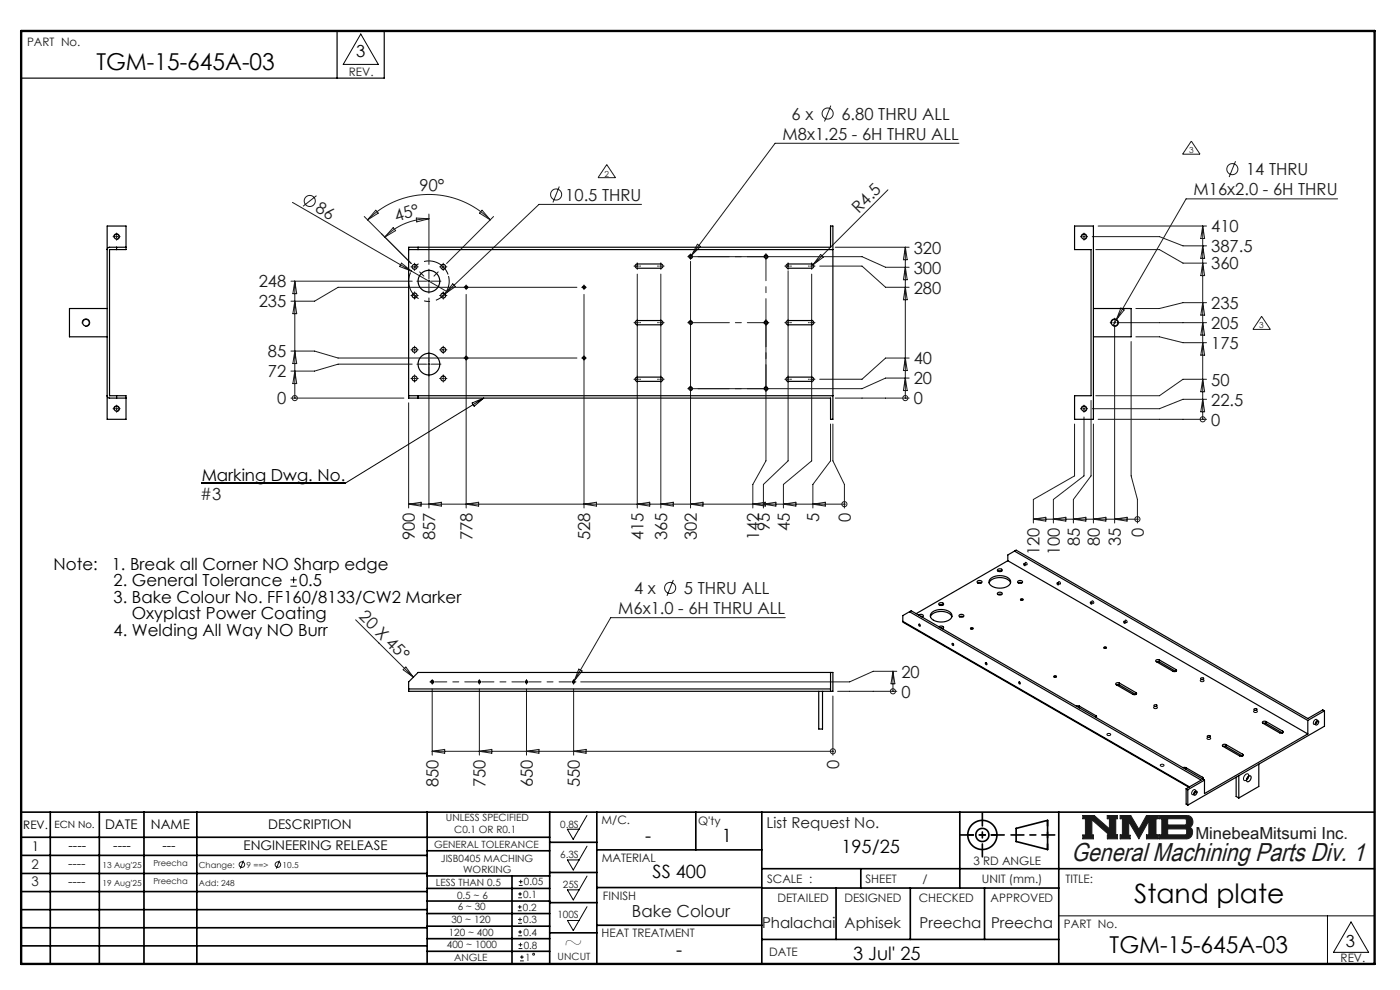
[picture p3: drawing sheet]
<svg xmlns="http://www.w3.org/2000/svg" width="297mm" height="210mm" viewBox="0 0 297 210" stroke-linecap="round" stroke-linejoin="round" font-family="sans-serif">
<g fill="none" stroke="#000" stroke-width=".35">
<path d="M4.5 172.3h287.1M4.5 177.6h112.1M10.7 172.3v32.2M21.1 172.3v32.2M30.5 172.3v32.2M41.8 172.3v32.2M90.6 172.3v32.2M116.6 172.3v32.2M116.6 178.7h10M126.6 172.3v32.2M147.6 172.3v8M161.6 172.3v32.2"/>
<path d="M203.6 172.3v16.1M215.6 175.7l6.6-1.7v6.2l-6.6-1.7zM224.6 172.3v32.2M4.5 185.3h86.1M4.5 181.4h86.1M4.5 189.1h86.1M4.5 193h86.1M4.5 196.8h86.1M90.6 199.1h26M90.6 193.8h26M90.6 188.5h26M90.6 191.1h26"/>
<path d="M90.6 180.5h26M90.6 185.8h26M90.6 196.5h26M108.6 185.8v18.5M116.6 185.1h10M116.6 191.5h10M116.6 197.9h10M126.6 196.3h35M126.6 188.3h35M126.6 180.3h35M161.6 184.3h130M161.6 199.3h63"/>
<path d="M161.6 188.4h63M177.4 188.4v10.9M182.6 184.3v4.1M193.1 188.4v10.9M208.9 188.4v10.9M4.5 200.6h86.1M90.6 201.8h26"/>
<circle cx="208.4" cy="177.1" r="3.1"/>
<circle cx="208.4" cy="177.1" r="1.39"/>
</g>
<path d="M229.7 173h2.4l3.3 2.8v-2.1h-.5v-.7h2.2v.7h-.4v3.4h.4v.8h-2.2v-.8h.4l-3.7-3.2v3.2h.4v.8h-2.3v-.8h.6v-3.4h-.6zM237.6 173h2.3l1.7 2.9 1.6-2.9h2.5v.7h-.5v3.4h.5v.8h-2.5v-.8h.5v-3l-2.1 3.8-2.1-3.6v2.9h.3v.7h-2.2v-.8h.5v-3.4h-.5zM245.9 173h6a1.34 1.34 0 0 1 1.1 1 1.34 1.34 0 0 1-.6 1.5 1.33 1.33 0 0 1 .5 1.4 1.33 1.33 0 0 1-1.2 1h-5.8v-.8h.6v-3.4h-.6zM247.7 173.7h3.8l.2 .2v.8l-.3 .3h-3.7zM247.7 175.8h3.8l.2 .3v.7l-.3 .3h-3.7z" fill="none" stroke="#191924" stroke-width=".21"/>
<path d="M76.5 7.2l3.8 6.5h-7.5zM124.5 173l-2.9 5-1.2-2.1h2.4M124.5 179.5l-2.9 5.1-1.2-2.2h2.4M124.5 185.8l-2.9 5.1-1.2-2.1h2.4M124.5 192.3l-2.9 5.1-1.2-2.1h2.4M224.6 194.3h67M281.6 194.3v10.2M286.6 195.6l3.7 6.4h-7.4z" fill="none" stroke="#000" stroke-width=".21"/>
<path d="M4.5 6.6h287.1" fill="none" stroke="#000" stroke-width=".21" stroke-dasharray="6.3 1.3 1.3 1.3" stroke-dashoffset="1.9"/>
<path d="M71.5 6.6v10M81.5 6.6v10h-77" fill="none" stroke="#000" stroke-width=".25"/>
<path d="M205.3 177.1h6.2M222.2 174v6.2" fill="none" stroke="#000" stroke-width=".35" stroke-dasharray="15.2 1.3 1.3 1.3" stroke-dashoffset="14.1"/>
<path d="M203.8 177.1h9.2M208.4 172.5v9.2M214.5 177.1h9.3" fill="none" stroke="#000" stroke-width=".35" stroke-dasharray="15.2 1.3 1.3 1.3" stroke-dashoffset="12.5"/>
<path d="M4.5 6.6h287.1v197.9h-287.1z" fill="none" stroke="#000" stroke-width=".5"/>
<path d="M229.7 173v.7h.6v3.4h-.6v.8h2.3v-.8h-.4v-3.2l3.7 3.2h-.4v.8h2.2v-.8h-.4v-3.4h.4v-.7h-2.2v.7h.5v2.1l-3.3-2.8zM237.6 173v.7h.5v3.4h-.5v.8h2.2v-.7h-.3v-2.9l2.1 3.6 2.1-3.8v3h-.5v.8h2.5v-.8h-.5v-3.4h.5v-.7h-2.5l-1.6 2.9-1.7-2.9zM247.7 175.8h3.8l.2 .3v.7l-.3 .3h-3.7zM245.9 173v.7h.6v3.4h-.6v.8h6.3l.5-.5 .3-.8-.1-.7-.5-.4a1.34 1.34 0 0 0 .6-1.5 1.34 1.34 0 0 0-1.1-1zM247.7 173.7h3.7l.3 .2v.9l-.3 .2h-3.7z" fill-rule="evenodd" fill="#191924"/>
<g fill="none" stroke="#191924" stroke-width=".21">
<path d="M118.6 39.6l-1.3 3.3M128.7 34.9l1.9 2.8h-3.7zM176.3 22.4l-1.4 3.4M203.4 30.4h-39l-17.7 23.8M252.7 29.9l1.9 2.8h-3.7zM262.1 34.2l-1.3 3.4M24.5 50.2h.5M24.7 49.9v.5M61.7 59.6h25.7M62 42.9l32.7 18.9M62.5 59.6v24.8M62.5 59.6l.4 2.7h-.8z"/>
<path d="M67.1 41.5l-2.8 2.3M77.3 45.9l9.9 10M78 46.6a18.4 18.4 0 0 1 26 0M79.7 44.6l.5 .6-2.2 1.4zM83.4 48.3l.5 .6-2.3 1.4zM85.2 55.8l2.1 1.7-2.5-1zM87.7 56.6h.5M88 56.4v.5M88.3 46.3l2.7 .1-2.6 .7zM90.7 59.6h.5M91 46.4a13.2 13.2 0 0 0-9.4 3.9M91 45.4v10.7"/>
<path d="M91 59.4v.5M93.8 56.6h.5M94 56.4v.5M102.3 44.6l1.7 2-2.3-1.4zM104.7 45.9l-10 10M134.9 56.4h.5M135.2 56.2v.5M135.2 58.1v49.7M136.1 43.4h-21.8l-20.6 19.6M140.2 58.1v49.7M146.2 54.4h.5M146.5 55.4v52.4"/>
<path d="M146.5 54.2v.5M146.7 54.2l-.4 .5M148 51.8l.6 .5-1.9 1.9zM148.1 54.4h34.8l5 2.3h5M162.5 54.2v.5M166.9 56.4h.5M167.2 57.4v40.4l-5.2 5v5M167.2 56.2v.5M172.2 58.1v39.7l-6 5v5M173.9 56.4h9l5 4.5h5M174.1 54l.6 .5-2.2 1.6zM177.2 52.4h15.7"/>
<path d="M188.4 40.3l-16.2 16.1M192.1 52.4v32M192.1 56.7l.4 2.6h-.9zM192.1 52.4l.4 2.7h-.9zM229.7 50.2h.5M230 49.9v.5M231.7 50.2h14.3l5 1.9h5M232.5 52.9h13.5l5 2.9h5M233 47.9h23M255.1 47.9v41M255.1 55.8l.5 2.7h-.9zM255.1 52.1l.5 2.7h-.9z"/>
<path d="M255.1 47.9l.5 2.7h-.9zM283.8 42.2h-32.2l-14.8 25.6M61.7 74.5h5l5 1.4h50.7M62.5 78.7l.4 2.7h-.8zM62.5 74.5l.4 2.6h-.8zM62.5 63.9l.4 2.6h-.8zM87.4 77.2h-15.7l-5 1.5h-5M87.7 62.7h.5M87.7 74.2h.5M88 62.4v.5M88 74v.5M90.7 77.2h.5"/>
<path d="M91 63.2v44.6M93.8 62.7h.5M93.8 74.2h.5M94 62.4v.5M94 74v.5M96 60.2l.6 .6-2.2 1.5zM98.9 62.4v45.4M98.9 60.7v.5M122.4 60.9h-50.7l-5 3h-5M123.6 75.9h.5M123.6 60.9h.5M123.9 62.4v45.4"/>
<path d="M123.9 60.7v.5M139.9 68.4h.5M146.2 68.4h.5M162.5 68.9v28.9l-2.8 5v5M171.9 68.4h.5M192.1 76l.4 2.6h-.9zM192.1 60.9l.4 2.7h-.9zM192.9 76h-5l-5 4.4h-9M236.2 68.4h.5M236.5 69.4v41.5M236.5 68.2v.5M236.8 67.8l-.7 1.3"/>
<path d="M237.5 68.4h18.5M237.8 65.3l.7 .5-1.7 2zM240 72.4v28.5l1.3 5v5M241 71.4h5l5 1.3h5M255.1 72.7l.5 2.6h-.9zM255.1 68.4l.5 2.7h-.9zM255.1 64.2l.5 2.6h-.9zM256 64.2h-5l-5 1.2h-5M267.6 67.1l1.9 2.8h-3.7zM24.5 86.7h.5M24.7 86.4v.5M61.7 84.4h24"/>
<path d="M62.5 84.4h.1M86.7 85.4v22.4M87.7 80.3h.5M88 80v.5M93.8 80.3h.5M94 80v.5M134.9 80.4h.5M146.2 82.4h.5M171.9 80.4h.5M176.2 89.9v7.9l-3.8 5v5M176.7 89.9v7.9l2.4 5v5M177.2 84.4h15.7"/>
<path d="M192.1 84.4h.1M192.1 80.2l.4 2.6h-.9zM192.9 80.2h-5l-5 2.2h-34.8M228 89.9v11l-8.8 5v5M229.7 86.7h.5M230 88.5v12.4l-6.5 5v5M230 86.4v.5M231.5 84.9v16l-3.8 5v5M232 89.9v21M233 88.9h23M255.1 88.9h.1M255.1 84.7l.5 2.6h-.9z"/>
<path d="M255.1 80.5l.5 2.6h-.9zM256 84.7h-5l-5 2h-14.3M256 80.5h-5l-5 3.4h-13.5M86.7 106.9h92.4M86.7 106.9l2.6-.4v.9zM91 106.9l2.6-.4v.9zM98.9 106.9l2.6-.4v.9zM123.9 106.9l2.6-.4v.9zM135.2 106.9l2.6-.4v.9zM140.2 106.9l2.6-.4v.9zM146.5 106.9l2.6-.4v.9zM159.7 106.9l2.7-.4v.9z"/>
<path d="M162 106.9l2.6-.4v.9zM166.2 106.9l2.6-.4v.9zM172.4 106.9l2.7-.4v.9zM179.1 106.9h.1M219.2 110.1h22.1M219.2 110.1l2.7-.4v.8zM223.5 110.1l2.6-.4v.8zM227.7 110.1l2.7-.4v.8zM232 110.1l2.6-.4v.8zM236.5 110.1l2.6-.4v.8zM241.3 110.1h.1M75.4 131.5l12.3 12.1"/>
<path d="M142.8 123l-1.3 3.4M166.6 131h-37l-7.8 13.4M86.1 141.5l1.6 2.1-2.2-1.5zM91.7 159.4h85M91.7 146.1v14.1M91.7 159.4l2.6-.4v.8zM101.4 144.6h.5M101.7 146.1v14.1M101.7 159.4l2.6-.4v.8zM101.7 144.4v.5M111.7 146.1v14.1M111.7 159.4l2.6-.4v.8z"/>
<path d="M121.7 146.1v14.1M121.7 159.4l2.6-.4v.8zM121.8 144.4l-.2 .5M122.8 141.9l.7 .4-1.7 2.1zM176.7 159.4h.1M176.7 147.6v12.6M177.7 146.6h12.5M189.4 146.6h.1M189.4 142.4v4.2M189.4 142.4l.4 2.6h-.8zM190.2 142.4h-5l-5 2.2h-57M51.7 182.6l-.7 1.6"/>
<path d="M59.3 182.6l-.7 1.6M109.9 193.2h.8M109.9 192.4h.8M109.9 195.9h.8M109.9 195h.8M109.9 190.4h.8M109.9 189.6h.8M109.9 198.5h.8M109.9 197.7h.8M110.1 187.8h.8M110.1 187h.8M110.3 192v.8"/>
<path d="M110.3 194.6v.9M110.3 189.2v.8M110.3 197.3v.8M110.4 200v.8M110.5 186.6v.8M110 201.2h.8M110 200.4h.8M110.3 203.8h.8M110.3 203h.8M110.7 202.6v.8"/>
<circle cx="175.6" cy="24.1" r="1.18"/>
<circle cx="261.4" cy="35.9" r="1.18"/>
<circle cx="65.7" cy="42.6" r="1.18"/>
<circle cx="118" cy="41.3" r="1.18"/>
<circle cx="62.5" cy="84.4" r=".54"/>
<circle cx="192.1" cy="84.4" r=".54"/>
<circle cx="255.1" cy="88.9" r=".54"/>
<circle cx="179.1" cy="106.9" r=".54"/>
<circle cx="241.3" cy="110.1" r=".54"/>
<circle cx="142.2" cy="124.7" r="1.18"/>
<circle cx="176.7" cy="159.4" r=".54"/>
<circle cx="189.4" cy="146.6" r=".54"/>
<circle cx="51.3" cy="183.4" r=".59"/>
<circle cx="59" cy="183.4" r=".59"/>
<circle cx="113.2" cy="202.4" r=".2"/>
</g>
<g fill="none" stroke="#000" stroke-width=".21">
<path d="M24.2 50.4a.6 .6 0 0 1 .5-.8 .6 .6 0 0 1 .6 .6 .6 .6 0 0 1-.7 .6M146.1 54.5a.4 .4 0 0 1 .4-.5 .4 .4 0 0 1 .4 .5 .4 .4 0 0 1-.5 .3M162.1 54.5a.4 .4 0 0 1 .4-.5 .4 .4 0 0 1 .4 .5 .4 .4 0 0 1-.5 .3M229.4 50.4a.6 .6 0 0 1 .5-.8 .6 .6 0 0 1 .7 .6 .6 .6 0 0 1-.8 .6M17.5 68.7a.8 .8 0 0 1 .7-1.1 .8 .8 0 0 1 .8 .9 .8 .8 0 0 1-1 .7M98.6 61a.3 .3 0 0 1 .3-.4 .3 .3 0 0 1 .3 .4 .3 .3 0 0 1-.4 .2M98.6 76a.3 .3 0 0 1 .3-.4 .3 .3 0 0 1 .3 .4 .3 .3 0 0 1-.4 .2M123.6 61a.3 .3 0 0 1 .3-.4 .3 .3 0 0 1 .3 .4 .3 .3 0 0 1-.4 .2M123.6 76a.3 .3 0 0 1 .3-.4 .3 .3 0 0 1 .3 .4 .3 .3 0 0 1-.4 .2M146.1 68.5a.4 .4 0 0 1 .4-.5 .4 .4 0 0 1 .4 .5 .4 .4 0 0 1-.5 .3M162.1 68.5a.4 .4 0 0 1 .4-.5 .4 .4 0 0 1 .4 .5 .4 .4 0 0 1-.5 .3M235.7 68.7a.8 .8 0 0 1 .7-1.1 .8 .8 0 0 1 .9 .9 .8 .8 0 0 1-1 .7"/>
<path d="M24.2 86.9a.6 .6 0 0 1 .5-.8 .6 .6 0 0 1 .6 .6 .6 .6 0 0 1-.7 .6M100.2 85.5l2.4-1.1-2 1.8zM102.6 84.4l-29.4 18.1h-30.5M146.1 82.5a.4 .4 0 0 1 .4-.5 .4 .4 0 0 1 .4 .5 .4 .4 0 0 1-.5 .3M162.1 82.5a.4 .4 0 0 1 .4-.5 .4 .4 0 0 1 .4 .5 .4 .4 0 0 1-.5 .3M229.4 86.9a.6 .6 0 0 1 .5-.8 .6 .6 0 0 1 .7 .6 .6 .6 0 0 1-.8 .6M217.5 119.3a.25 .25 0 0 1 .4 .2 .25 .25 0 0 1-.2 .3zM61.6 124.3h1.4M61.6 123h1.4M62.3 122.3v1.4M205.9 133.2h.1a.25 .25 0 0 1 .4-.1 .25 .25 0 0 1 0 .4 .25 .25 0 0 1-.4 0zM216.5 127.1l.1-.1a.25 .25 0 0 1 .4 0 .25 .25 0 0 1 0 .4 .25 .25 0 0 1-.4-.1z"/>
<path d="M224.6 123.4a.25 .25 0 0 1 .3 .1 .25 .25 0 0 1-.1 .4zM231.6 127.5a.26 .26 0 0 1 .4 .1 .26 .26 0 0 1-.2 .4zM234.2 137.3l.1-.1a.25 .25 0 0 1 .4 0 .25 .25 0 0 1 0 .4 .25 .25 0 0 1-.4-.1zM238.7 131.6a.26 .26 0 0 1 .4 .1 .26 .26 0 0 1-.2 .3zM91.4 144.7a.3 .3 0 0 1 .3-.4 .3 .3 0 0 1 .3 .4 .3 .3 0 0 1-.4 .2M223.6 143.4h.1a.25 .25 0 0 1 .4-.1 .25 .25 0 0 1 0 .4 .25 .25 0 0 1-.4 0zM234.9 155.7l.6-.1a.35 .35 0 0 1-.2 .5 .35 .35 0 0 1-.5-.3zM244.8 150l.6-.1a.35 .35 0 0 1-.2 .5 .35 .35 0 0 1-.5-.3zM254.7 144.3l.6-.1a.35 .35 0 0 1-.2 .5 .35 .35 0 0 1-.5-.3zM256.1 156.5h.6a.35 .35 0 0 1-.2 .4 .35 .35 0 0 1-.5-.3zM266 150.8l.6-.1a.35 .35 0 0 1-.2 .5 .35 .35 0 0 1-.5-.3zM278.9 152.7l.2-.1a.57 .57 0 0 1 .4 .6 .57 .57 0 0 1-.6 .5l-.2-.1-.1-.2z"/>
<path d="M246.2 162.2h.6a.35 .35 0 0 1-.2 .4 .35 .35 0 0 1-.5-.2zM253.1 167.6l.2-.1a.57 .57 0 0 1 .3 .6 .57 .57 0 0 1-.5 .5l-.2-.1-.1-.2zM264.2 164.4l.2-.2a.46 .46 0 0 1 .6 .2 .46 .46 0 0 1-.2 .6l-.1 .2a.48 .48 0 0 1-.7 .4 .48 .48 0 0 1-.1-.8z"/>
</g>
<path d="M95.1 58.4a4.3 4.3 0 0 0-7.2-1.8 4.3 4.3 0 0 0 1.9 7.2 4.3 4.3 0 0 0 5.4-5.1l-.1-.3" fill="none" stroke="#000" stroke-width=".21" stroke-dasharray="6.3 1.3 1.3 1.3" stroke-dashoffset="-.2" stroke-linecap="butt"/>
<path d="M88 56.6l3 3M91 59.6l3-3" fill="none" stroke="#191924" stroke-width=".21" stroke-dasharray="15.2 1.3 1.3 1.3" stroke-dashoffset="15"/>
<g fill="none" stroke="#191924" stroke-width=".21" stroke-dasharray="15.2 1.3 1.3 1.3">
<path d="M24.2 50.2h-.2M24.7 49.7v-.3M24.7 50.7v.3M25.2 50.2h.3M87.5 56.6h-.3M88 56.1v-.3M88 57.1v.3M88.5 56.6h.2M90.5 59.6h-2.1M91 59.1v-2M91.5 59.6h2M93.5 56.6h-.2"/>
<path d="M94 56.1v-.3M94 57.1v.3M94.5 56.6h.3M134.7 56.4h-.2M135.2 55.9v-.2M135.2 56.9v.2M135.7 56.4h.2M139.7 56.4h-.2M140.2 56.4h.2M140.2 56.4v-.2M140.2 56.4h-.3M140.2 56.4v.3"/>
<path d="M140.2 55.9v-.2M140.2 56.9v.2M140.7 56.4h.2M146 54.4h-.1M146.5 53.9h.1M146.5 54.9v.1M162 54.4h-.1M162.5 53.9h.1M162.5 54.4v-.2M162.5 54.4h-.3M162.5 54.4v.3M162.5 54.4h.2"/>
<path d="M162.5 54.9v.1M163 54.4h.1M166.7 56.4h-.2M167.2 55.9v-.2M167.2 56.9v.2M167.7 56.4h.2M171.7 56.4h-.2M172.2 56.4h.2M172.2 56.4v-.2M172.2 56.4h-.3M172.2 56.4v.3M172.2 55.9v-.2"/>
<path d="M172.2 56.9v.2M172.7 56.4h.2M229.5 50.2h-.3M230 49.7v-.3M230 50.7v.3M230.5 50.2h.2M87.5 62.7h-.3M87.5 74.2h-.3M88 62.2v-.3M88 63.2v.3M88 73.7v-.3M88 74.7v.3"/>
<path d="M88 79.8v-.3M88.5 62.7h.2M88.5 74.2h.2M90.5 77.2h-2.1M91 76.7v-2M91 77.7v2.1M91 60.1v2.1M91.5 77.2h2M93.5 62.7h-.2M93.5 74.2h-.2M94 62.2v-.3M94 63.2v.3"/>
<path d="M94 79.8v-.3M94 73.7v-.3M94 74.7v.3M94.5 62.7h.3M94.5 74.2h.3M98.6 60.9h-.2M98.6 75.9h-.2M98.9 60.7v-.3M98.9 61.2v.2M98.9 75.7v-.3M98.9 76.2v.2M99.1 60.9h.3"/>
<path d="M99.1 75.9h.3M123.6 60.9h-.2M123.6 75.9h-.2M123.9 60.7v-.3M123.9 61.2v.2M123.9 75.7v-.3M123.9 76.2v.2M124.1 60.9h.3M124.1 75.9h.3M134.7 68.4h-.2M135.2 68.4h-.3M135.2 68.4v.3"/>
<path d="M135.2 68.4h.2M135.2 68.4v-.2M135.2 68.9v.2M135.2 67.9v-.2M135.2 79.9v-.2M135.7 68.4h.2M139.7 68.4h-.2M140.2 68.9v.2M140.2 67.9v-.2M140.2 79.9v-.2M140.7 68.4h.2M146 68.4h-.1"/>
<path d="M146.5 67.9h.1M146.5 68.9v.1M162 68.4h-.1M162.5 68.4v-.2M162.5 68.4h-.3M162.5 68.4v.3M162.5 68.4h.2M162.5 67.9h.1M162.5 68.9v.1M163 68.4h.1M166.7 68.4h-.2M167.2 68.4h-.3"/>
<path d="M167.2 68.4v.3M167.2 68.4h.2M167.2 68.4v-.2M167.2 68.9v.2M167.2 67.9v-.2M167.2 79.9v-.2M167.7 68.4h.2M171.7 68.4h-.2M172.2 68.9v.2M172.2 67.9v-.2M172.2 79.9v-.2M172.7 68.4h.2"/>
<path d="M236 68.4h-.5M236.5 67.9v-.4M236.5 68.9v.5M237 68.4h.4M24.2 86.7h-.2M24.7 86.2v-.3M24.7 87.2v.3M25.2 86.7h.3M87.5 80.3h-.3M88 80.8v.3M88.5 80.3h.2M93.5 80.3h-.2"/>
<path d="M94 80.8v.3M94.5 80.3h.3M134.7 80.4h-.2M135.2 80.9v.2M135.7 80.4h.2M139.7 80.4h-.2M140.2 80.4h.2M140.2 80.4v-.2M140.2 80.4h-.3M140.2 80.4v.3M140.2 80.9v.2M140.7 80.4h.2"/>
<path d="M146 82.4h-.1M146.5 81.9h.1M146.5 82.9v.1M162 82.4h-.1M162.5 82.9v.1M162.5 82.4v-.2M162.5 82.4h-.3M162.5 82.4v.3M162.5 82.4h.2M162.5 81.9h.1M163 82.4h.1M166.7 80.4h-.2"/>
<path d="M167.2 80.4h-.3M167.2 80.4v.3M167.2 80.4h.2M167.2 80.4v-.2M167.2 80.9v.2M167.7 80.4h.2M171.7 80.4h-.2M172.2 80.9v.2M172.7 80.4h.2M229.5 86.7h-.3M230 86.2v-.3M230 87.2v.3"/>
<path d="M230.5 86.7h.2M91.4 144.6h-.2M91.7 144.6v-.2M91.7 144.6h-.3M91.7 144.6v.3M91.7 144.6h.2M91.7 144.4v-.3M91.7 144.9v.2M101.7 144.4v-.3M101.7 144.9v.2M111.7 144.6v-.2M111.7 144.6h-.3"/>
<path d="M111.7 144.6v.3M111.7 144.6h.2M111.7 144.4v-.3M111.7 144.9v.2M121.7 144.6v-.2M121.7 144.6h-.3M121.7 144.6v.3M121.7 144.6h.2M121.7 144.4v-.3M121.7 144.9v.2M121.9 144.6h.3"/>
</g>
<path d="M92.2 144.6h9M102.2 144.6h9M112.2 144.6h9" fill="none" stroke="#191924" stroke-width=".21" stroke-dasharray="15.2 1.3 1.3 1.3" stroke-dashoffset="12.6"/>
<path d="M162.5 67.9v-13M162.5 81.9v-13" fill="none" stroke="#191924" stroke-width=".21" stroke-dasharray="15.2 1.3 1.3 1.3" stroke-dashoffset="10.6"/>
<path d="M147 54.4h15M147 68.4h15M147 82.4h15" fill="none" stroke="#191924" stroke-width=".21" stroke-dasharray="15.2 1.3 1.3 1.3" stroke-dashoffset="7.5"/>
<g fill="none" stroke="#000" stroke-width=".25">
<path d="M22.7 47.9h4v5h-3.5v31h3.5v5h-4zM24.7 52.4v.5M26.7 52.4l-3.6 .1-.2 .1-.2 .3M86.7 52.9h90M86.7 52.4h89.5v-4.5h.5v41h-.5v-4.5h-89.5zM88.7 52.4v.5M134.9 56.2l.3-.2h5a.45 .45 0 0 1 .4 .4 .45 .45 0 0 1-.4 .5h-5a.45 .45 0 0 1-.4-.3 .45 .45 0 0 1 .1-.4zM166.9 56.2l.3-.2h5a.45 .45 0 0 1 .4 .4 .45 .45 0 0 1-.4 .5h-5a.45 .45 0 0 1-.4-.3 .45 .45 0 0 1 .1-.4zM228 47.9h4v41h-4v-5h3.5v-31h-3.5zM22.7 65.4h-8v6h8M134.9 68.2l.3-.2h5a.45 .45 0 0 1 .4 .4 .45 .45 0 0 1-.4 .5h-5a.45 .45 0 0 1-.4-.3 .45 .45 0 0 1 .1-.4zM166.9 68.2l.3-.2h5a.45 .45 0 0 1 .4 .4 .45 .45 0 0 1-.4 .5h-5a.45 .45 0 0 1-.4-.3 .45 .45 0 0 1 .1-.4z"/>
<path d="M232 65.4h8v6h-8M22.7 83.9l.2 .4 .2 .1h3.6M24.7 83.9v.5M86.7 83.9h90M88.7 83.9v.5M134.9 80.2l.3-.2h5a.45 .45 0 0 1 .4 .4 .45 .45 0 0 1-.4 .5h-5a.45 .45 0 0 1-.4-.3 .45 .45 0 0 1 .1-.4zM166.9 80.2l.3-.2h5a.45 .45 0 0 1 .4 .4 .45 .45 0 0 1-.4 .5h-5a.45 .45 0 0 1-.4-.3 .45 .45 0 0 1 .1-.4zM213.8 118.9l63.6 36.8M213.8 118.9l-19.4 11.3M215.2 116.9l-1.4 .8v1.2M215.2 116.9l62.2 35.9M215.2 116.9l.4-.2 61.8 35.7 3.2-1.8 .4 .2"/>
<path d="M217.2 119.5h.1a.22 .22 0 0 1 .2 .2 .22 .22 0 0 1-.2 .3zM191.5 131.8l.1 .2 60.6 35M191.5 131.8l60.8 35.1M192.9 129.8l61.9 35.7-3.2 1.8M192.9 129.8l.4-.2 62.2 35.9M192.9 129.8l-1.4 .8v1.2M194.9 130.5l.2-.1a.4 .4 0 0 1 .5-.1 .4 .4 0 0 1 .1 .5l-.1 .1M194.9 132.4h.1a.22 .22 0 0 1 .2 .2 .22 .22 0 0 1-.1 .2zM195.3 130.7l.4 .1M197.4 130.8a2.95 2.95 0 0 1 4.1-.6l.4 .6M197.6 130a3.1 3.1 0 0 1 4.3 .2 1.34 1.34 0 0 1-1.5 1.7 2.66 2.66 0 0 1-3-1.1zM199.2 133l.2-.2a.4 .4 0 0 1 .5 0 .4 .4 0 0 1 .1 .5l-.1 .1"/>
<path d="M199.2 128l.2-.1a.4 .4 0 0 1 .5-.1 .4 .4 0 0 1 .1 .5l-.1 .1a.43 .43 0 0 1-.5 .1 .43 .43 0 0 1-.2-.5zM199.3 128.3h.7M199.6 133.2l.4 .1M202 136.5h.1a.22 .22 0 0 1 .2 .2 .22 .22 0 0 1-.2 .2zM203.5 130.5l.2-.1a.4 .4 0 0 1 .5-.1 .4 .4 0 0 1 .1 .5l-.1 .1a.43 .43 0 0 1-.5 0 .43 .43 0 0 1-.2-.4zM203.6 130.8h.7M205.9 133.3a.22 .22 0 0 1 .3-.1 .22 .22 0 0 1 .1 .2h-.3zM207.4 123.3l.1-.1a.4 .4 0 0 1 .6-.1 .4 .4 0 0 1 .1 .5l-.1 .1a.43 .43 0 0 1-.5 .1 .43 .43 0 0 1-.2-.5zM207.4 123.6h.8M209.8 123.6a2.95 2.95 0 0 1 4.1-.6l.5 .6M210.1 122.8a3.1 3.1 0 0 1 4.2 .3 1.34 1.34 0 0 1-1.4 1.6 2.66 2.66 0 0 1-3.1-1.1zM211.7 120.8l.1-.1a.4 .4 0 0 1 .6-.1 .4 .4 0 0 1 .1 .6h-.1a.43 .43 0 0 1-.5 .1 .43 .43 0 0 1-.2-.5z"/>
<path d="M211.7 125.8l.1-.1a.4 .4 0 0 1 .6-.1 .4 .4 0 0 1 .1 .5l-.1 .1a.43 .43 0 0 1-.5 0 .43 .43 0 0 1-.2-.4zM211.7 126.1h.8M211.7 121.2h.8M216 123.3l.1-.1a.4 .4 0 0 1 .6-.1 .4 .4 0 0 1 .1 .5l-.1 .1a.43 .43 0 0 1-.5 .1 .43 .43 0 0 1-.2-.5zM216 123.6h.8M216.5 127.1a.22 .22 0 0 1 .3-.1 .22 .22 0 0 1 .1 .3h-.2zM224.3 123.6a.22 .22 0 0 1 .3 .2 .22 .22 0 0 1-.2 .2zM231.4 127.7a.22 .22 0 0 1 .2 .2 .22 .22 0 0 1-.1 .2zM234.2 137.3a.22 .22 0 0 1 .3-.1 .22 .22 0 0 1 .1 .3h-.2zM238.4 131.8h.1a.22 .22 0 0 1 .2 .2 .22 .22 0 0 1-.1 .2zM245.9 140a.37 .37 0 0 0-.4-.1 .37 .37 0 0 0-.2 .5l3.5 2a.37 .37 0 0 0 .5 .1 .37 .37 0 0 0 .2-.5M245.9 140l3.6 2"/>
<path d="M245.9 140v.4M86.7 146.1h89.5M88.7 142.6h88v4h-90v-2zM173.7 146.6v8h.8v-8M176.2 142.6v4M209.1 140.6a.22 .22 0 0 1 .3 .1 .22 .22 0 0 1-.2 .3zM216.2 144.6a.22 .22 0 0 1 .2 .2 .22 .22 0 0 1-.1 .3zM223.6 143.5a.22 .22 0 0 1 .3-.1 .22 .22 0 0 1 .1 .2h-.3zM228.3 149.8h.7M229 149.8l3.5 2M229 149.8v.4M232.5 151.8l.1 .2-.1 .2z"/>
<path d="M236.9 145.3h.6M237.5 144.9a.37 .37 0 0 0-.5-.1 .37 .37 0 0 0-.2 .5l3.6 2a.37 .37 0 0 0 .4 .1 .37 .37 0 0 0 .2-.5M237.5 144.9l3.5 2M237.5 145.3l3.5 2M237.5 144.9v.4M241 146.9v.4M244.8 149.6h.1a.28 .28 0 0 1 .4-.2 .28 .28 0 0 1 0 .4 .32 .32 0 0 1-.3 .1 .32 .32 0 0 1-.2-.3zM245.3 140.4h.6M245.9 140.4l3.5 2M249.5 142v.4M254.7 143.9l.1-.1a.28 .28 0 0 1 .4-.1 .28 .28 0 0 1 0 .4 .32 .32 0 0 1-.3 .1 .32 .32 0 0 1-.2-.3zM256.1 156.1h.1a.28 .28 0 0 1 .4-.1 .28 .28 0 0 1 .1 .4 .32 .32 0 0 1-.4 0 .32 .32 0 0 1-.2-.3z"/>
<path d="M259.5 158.3l.6 .1M260.1 157.9a.37 .37 0 0 0-.5-.1 .37 .37 0 0 0-.2 .5l3.6 2.1a.37 .37 0 0 0 .5 .1 .37 .37 0 0 0 .1-.5M260.1 157.9l3.5 2.1M260.1 157.9v.5M260.1 158.4l3.5 2M263.6 160v.4M266 150.4h.1a.28 .28 0 0 1 .4-.2 .28 .28 0 0 1 .1 .4 .32 .32 0 0 1-.4 .1 .32 .32 0 0 1-.2-.3zM268 153.4l.6 .1M268.6 153a.37 .37 0 0 0-.5-.1 .37 .37 0 0 0-.2 .5l3.6 2.1a.37 .37 0 0 0 .5 .1 .37 .37 0 0 0 .1-.5M268.6 153l3.5 2.1M268.6 153v.5M268.6 153.5l3.5 2"/>
<path d="M272.1 155.1v.4M277.4 152.8v2.9M277.4 155.7l-21.9 12.6v-2.8M279.3 153a.32 .32 0 0 1 .5 0 .32 .32 0 0 1-.2 .5 .33 .33 0 0 1-.4 .3 .33 .33 0 0 1-.1-.6zM279.4 152.9l-.4 .7M281 150.8l-3.6 2M281 150.8v3.2l-29 16.8M251 162.8h.6M251.6 162.8l3.5 2.1M251.6 162.8v.4M251.6 167.3v3.3l.4 .2M251.6 167.3l.4 .2"/>
<path d="M252 167.5v3.3M253.5 167.9a.32 .32 0 0 1 .5 0 .32 .32 0 0 1-.2 .5 .33 .33 0 0 1-.5 .3 .33 .33 0 0 1 0-.6zM253.6 167.8l-.4 .7M255.1 164.9l.2 .2-.2 .2zM255.5 165.5l-3.5 2M262.2 164.9v4l.6 .4M262.8 164.5v4.8M264.7 164.8a.42 .42 0 0 1 .7-.1 .42 .42 0 0 1-.1 .6 .45 .45 0 0 1-.4 .5 .45 .45 0 0 1-.5-.3zM264.8 164.7l-.4 .7M267 162.1v4.7l-4.2 2.5"/>
<circle cx="24.7" cy="50.2" r=".51"/>
<circle cx="88" cy="56.6" r=".53"/>
<circle cx="91" cy="59.6" r="2.3"/>
<circle cx="94" cy="56.6" r=".53"/>
<circle cx="146.5" cy="54.4" r=".34"/>
<circle cx="162.5" cy="54.4" r=".34"/>
<circle cx="230" cy="50.2" r=".51"/>
<circle cx="18.2" cy="68.4" r=".7"/>
<circle cx="88" cy="62.7" r=".53"/>
<circle cx="88" cy="74.2" r=".53"/>
<circle cx="91" cy="77.2" r="2.3"/>
<circle cx="94" cy="74.2" r=".53"/>
<circle cx="94" cy="62.7" r=".53"/>
<circle cx="98.9" cy="60.9" r=".25"/>
<circle cx="98.9" cy="75.9" r=".25"/>
<circle cx="123.9" cy="60.9" r=".25"/>
<circle cx="123.9" cy="75.9" r=".25"/>
<circle cx="146.5" cy="68.4" r=".34"/>
<circle cx="162.5" cy="68.4" r=".34"/>
<circle cx="236.5" cy="68.4" r=".7"/>
<circle cx="24.7" cy="86.7" r=".51"/>
<circle cx="88" cy="80.3" r=".53"/>
<circle cx="94" cy="80.3" r=".53"/>
<circle cx="146.5" cy="82.4" r=".34"/>
<circle cx="162.5" cy="82.4" r=".34"/>
<circle cx="230" cy="86.7" r=".51"/>
<circle cx="91.7" cy="144.6" r=".25"/>
<circle cx="101.7" cy="144.6" r=".25"/>
<circle cx="111.7" cy="144.6" r=".25"/>
<circle cx="121.7" cy="144.6" r=".25"/>
</g>
<text font-size="5.6" x="240.6" y="191.5">Stand plate</text>
<text font-size="5.5" fill="#191924" x="227.3" y="182.7">General Machining Parts Div. 1</text>
<g font-size="4.9">
<text x="20.4" y="14.8">TGM-15-645A-03</text>
<text x="119.6" y="201.6">~</text>
<text x="235.4" y="202.1">TGM-15-645A-03</text>
</g>
<g font-size="3.9">
<text x="136.9" y="178.6">-</text>
<text x="153.1" y="178.6">1</text>
<text x="178.5" y="180.9">195/25</text>
<text x="138.4" y="186.2">SS 400</text>
<text x="143.5" y="202.9">-</text>
<text x="181" y="203.6">3 Jul' 25</text>
</g>
<g font-size="3.5">
<text x="75.6" y="12.1">3</text>
<text x="42.8" y="102">Marking Dwg. No.</text>
<text x="11.4" y="120.8">Note:</text>
<text x="23.7" y="120.8">1. Break all Corner NO Sharp edge</text>
<text x="24.1" y="124.3">2. General Tolerance</text>
<text x="63.4" y="124.3">0.5</text>
<text x="24.1" y="127.9">3. Bake Colour No. FF160/8133/CW2 Marker</text>
<text x="28" y="131.4">Oxyplast Power Coating</text>
<text x="24.1" y="134.9">4. Welding All Way NO Burr</text>
<text x="285.5" y="200.9">3</text>
</g>
<g font-size="3.5" fill="#191924">
<text x="166" y="29.6">M8x1.25 - 6H THRU ALL</text>
<text x="167.9" y="25.4">6 x</text>
<text x="178.5" y="25.4">6.80 THRU ALL</text>
<text x="88.9" y="40.4" transform="rotate(2 88.9 40.4)">90°</text>
<text x="253.2" y="41.4">M16x2.0 - 6H THRU</text>
<text x="264.4" y="37.2">14 THRU</text>
<text x="66.7" y="44.8" transform="rotate(30 66.7 44.8)">86</text>
<text x="84.1" y="47.2" transform="rotate(-18 84.1 47.2)">45°</text>
<text x="119.9" y="42.6">10.5 THRU</text>
<text x="182.2" y="45.4" transform="rotate(-45 182.2 45.4)">R4.5</text>
<text x="193.8" y="53.8">320</text>
<text x="256.9" y="53.5">387.5</text>
<text x="256.9" y="49.3">410</text>
<text x="193.8" y="58">300</text>
<text x="256.9" y="57.1">360</text>
<text x="54.9" y="65.2">235</text>
<text x="54.9" y="61">248</text>
<text x="193.8" y="62.3">280</text>
<text x="256.9" y="65.5">235</text>
<text x="256.9" y="69.8">205</text>
<text x="56.8" y="75.8">85</text>
<text x="193.8" y="77.3">40</text>
<text x="256.9" y="74">175</text>
<text x="56.8" y="80.1">72</text>
<text x="193.8" y="81.5">20</text>
<text x="256.9" y="81.8">50</text>
<text x="58.8" y="85.8">0</text>
<text x="193.8" y="85.8">0</text>
<text x="256.9" y="86">22.5</text>
<text x="256.9" y="90.3">0</text>
<text x="42.5" y="106.1">#3</text>
<text x="163.3" y="112.6" transform="rotate(-90 163.3 112.6)">95</text>
<text x="167.5" y="112.6" transform="rotate(-90 167.5 112.6)">45</text>
<text x="173.8" y="110.7" transform="rotate(-90 173.8 110.7)">5</text>
<text x="180.5" y="110.7" transform="rotate(-90 180.5 110.7)">0</text>
<text x="242.6" y="113.9" transform="rotate(-90 242.6 113.9)">0</text>
<text x="88" y="114.6" transform="rotate(-90 88 114.6)">900</text>
<text x="92.3" y="114.6" transform="rotate(-90 92.3 114.6)">857</text>
<text x="100.2" y="114.6" transform="rotate(-90 100.2 114.6)">778</text>
<text x="125.2" y="114.6" transform="rotate(-90 125.2 114.6)">528</text>
<text x="136.5" y="114.6" transform="rotate(-90 136.5 114.6)">415</text>
<text x="141.5" y="114.6" transform="rotate(-90 141.5 114.6)">365</text>
<text x="147.8" y="114.6" transform="rotate(-90 147.8 114.6)">302</text>
<text x="161" y="114.6" transform="rotate(-90 161 114.6)">142</text>
<text x="220.6" y="117.8" transform="rotate(-90 220.6 117.8)">120</text>
<text x="224.8" y="117.8" transform="rotate(-90 224.8 117.8)">100</text>
<text x="229" y="115.8" transform="rotate(-90 229 115.8)">85</text>
<text x="233.3" y="115.8" transform="rotate(-90 233.3 115.8)">80</text>
<text x="237.8" y="115.8" transform="rotate(-90 237.8 115.8)">35</text>
<text x="76" y="130.9" transform="rotate(45 76 130.9)">20 X 45°</text>
<text x="131.1" y="130.3">M6x1.0 - 6H THRU ALL</text>
<text x="134.5" y="126">4 x</text>
<text x="145.1" y="126">5 THRU ALL</text>
<text x="191.2" y="143.7">20</text>
<text x="191.2" y="148">0</text>
<text x="93" y="167" transform="rotate(-90 93 167)">850</text>
<text x="103" y="167" transform="rotate(-90 103 167)">750</text>
<text x="113" y="167" transform="rotate(-90 113 167)">650</text>
<text x="123" y="167" transform="rotate(-90 123 167)">550</text>
<text x="178" y="163.1" transform="rotate(-90 178 163.1)">0</text>
<text x="253.6" y="178.1">MinebeaMitsumi Inc.</text>
<text x="134.1" y="194.4">Bake Colour</text>
</g>
<g font-size="3.2" fill="#191924">
<text x="162.6" y="175.5">List Request No.</text>
<text x="161.7" y="196.8">Phalachai</text>
<text x="179.2" y="196.8">Aphisek</text>
<text x="195.1" y="196.8">Preecha</text>
<text x="210.2" y="196.8">Preecha</text>
</g>
<g font-size="2.8">
<text x="22.3" y="175.9">DATE</text>
<text x="32" y="175.9">NAME</text>
<text x="56.9" y="175.9">DESCRIPTION</text>
<text x="6.8" y="180.6">1</text>
<text x="14.5" y="180.3">----</text>
<text x="24" y="180.3">----</text>
<text x="34.5" y="180.3">---</text>
<text x="51.7" y="180.3">ENGINEERING RELEASE</text>
</g>
<g font-size="2.8" fill="#191924">
<text x="6.7" y="184.3">2</text>
<text x="14.4" y="184">----</text>
<text x="6.7" y="187.9">3</text>
<text x="14.4" y="187.9">----</text>
</g>
<g font-size="2.5" fill="#191924">
<text x="5.7" y="9.8">PART No.</text>
<text x="74" y="16">REV.</text>
<text x="127.6" y="174.8">M/C.</text>
<text x="148.1" y="175.1">Q'ty</text>
<text x="127.6" y="182.8">MATERIAL</text>
<text x="206.5" y="183.6">3 RD ANGLE</text>
<text x="127.9" y="191">FINISH</text>
<text x="162.7" y="187.2">SCALE :</text>
<text x="164.9" y="191.4">DETAILED</text>
<text x="179.1" y="191.4">DESIGNED</text>
<text x="183.6" y="187.2">SHEET</text>
<text x="194.9" y="191.4">CHECKED</text>
<text x="195.7" y="187.2">/</text>
<text x="208.3" y="187.2">UNIT (mm.)</text>
<text x="210.2" y="191.4">APPROVED</text>
<text x="226" y="187.2">TITLE:</text>
<text x="225.7" y="196.8">PART No.</text>
<text x="127.6" y="198.9">HEAT TREATMENT</text>
<text x="163.2" y="202.9">DATE</text>
<text x="284.4" y="204.1">REV.</text>
</g>
<text font-size="2.5" x="4.9" y="175.9">REV.</text>
<text font-size="2.1" x="11.6" y="175.6">ECN No.</text>
<g font-size="2.1" fill="#191924">
<text x="92.1" y="179.9">GENERAL TOLERANCE</text>
<text x="94.6" y="174.2">UNLESS SPECIFIED</text>
<text x="96.4" y="176.8">C0.1 OR R0.1</text>
<text x="118.8" y="175.5">0.8S</text>
<text x="93.5" y="182.9">JISB0405 MACHING</text>
<text x="98.2" y="185.3">WORKING</text>
<text x="118.8" y="181.9">6.3S</text>
<text x="92.5" y="187.9">LESS THAN 0.5</text>
<text x="97" y="190.7">0.5 ~ 6</text>
<text x="111" y="190.4">0.1</text>
<text x="111.2" y="187.8">0.05</text>
<text x="119.4" y="188.4">25S</text>
<text x="95.8" y="195.8">30 ~ 120</text>
<text x="97.1" y="193.1">6 ~ 30</text>
<text x="110.9" y="193.2">0.2</text>
<text x="111" y="195.9">0.3</text>
<text x="118.2" y="194.8">100S</text>
<text x="94.8" y="201.1">400 ~ 1000</text>
<text x="95.2" y="198.5">120 ~ 400</text>
<text x="96.3" y="203.9">ANGLE</text>
<text x="111" y="198.5">0.4</text>
<text x="111.1" y="201.2">0.8</text>
<text x="111.4" y="203.8">1</text>
<text x="118.3" y="203.7">UNCUT</text>
</g>
<g font-size="1.8" fill="#191924">
<text x="252.2" y="32.5">3</text>
<text x="128.2" y="37.5">2</text>
<text x="267.2" y="69.7">3</text>
<text x="21.7" y="184">13 Aug'25</text>
<text x="32.5" y="183.7">Preecha</text>
<text x="42.2" y="184.1">Change:</text>
<text x="52.3" y="184.1">9 ==&gt;</text>
<text x="59.9" y="184.1">10.5</text>
<text x="21.7" y="187.9">19 Aug'25</text>
<text x="32.5" y="187.5">Preecha</text>
<text x="42.2" y="187.9">Add: 248</text>
</g>
</svg>
